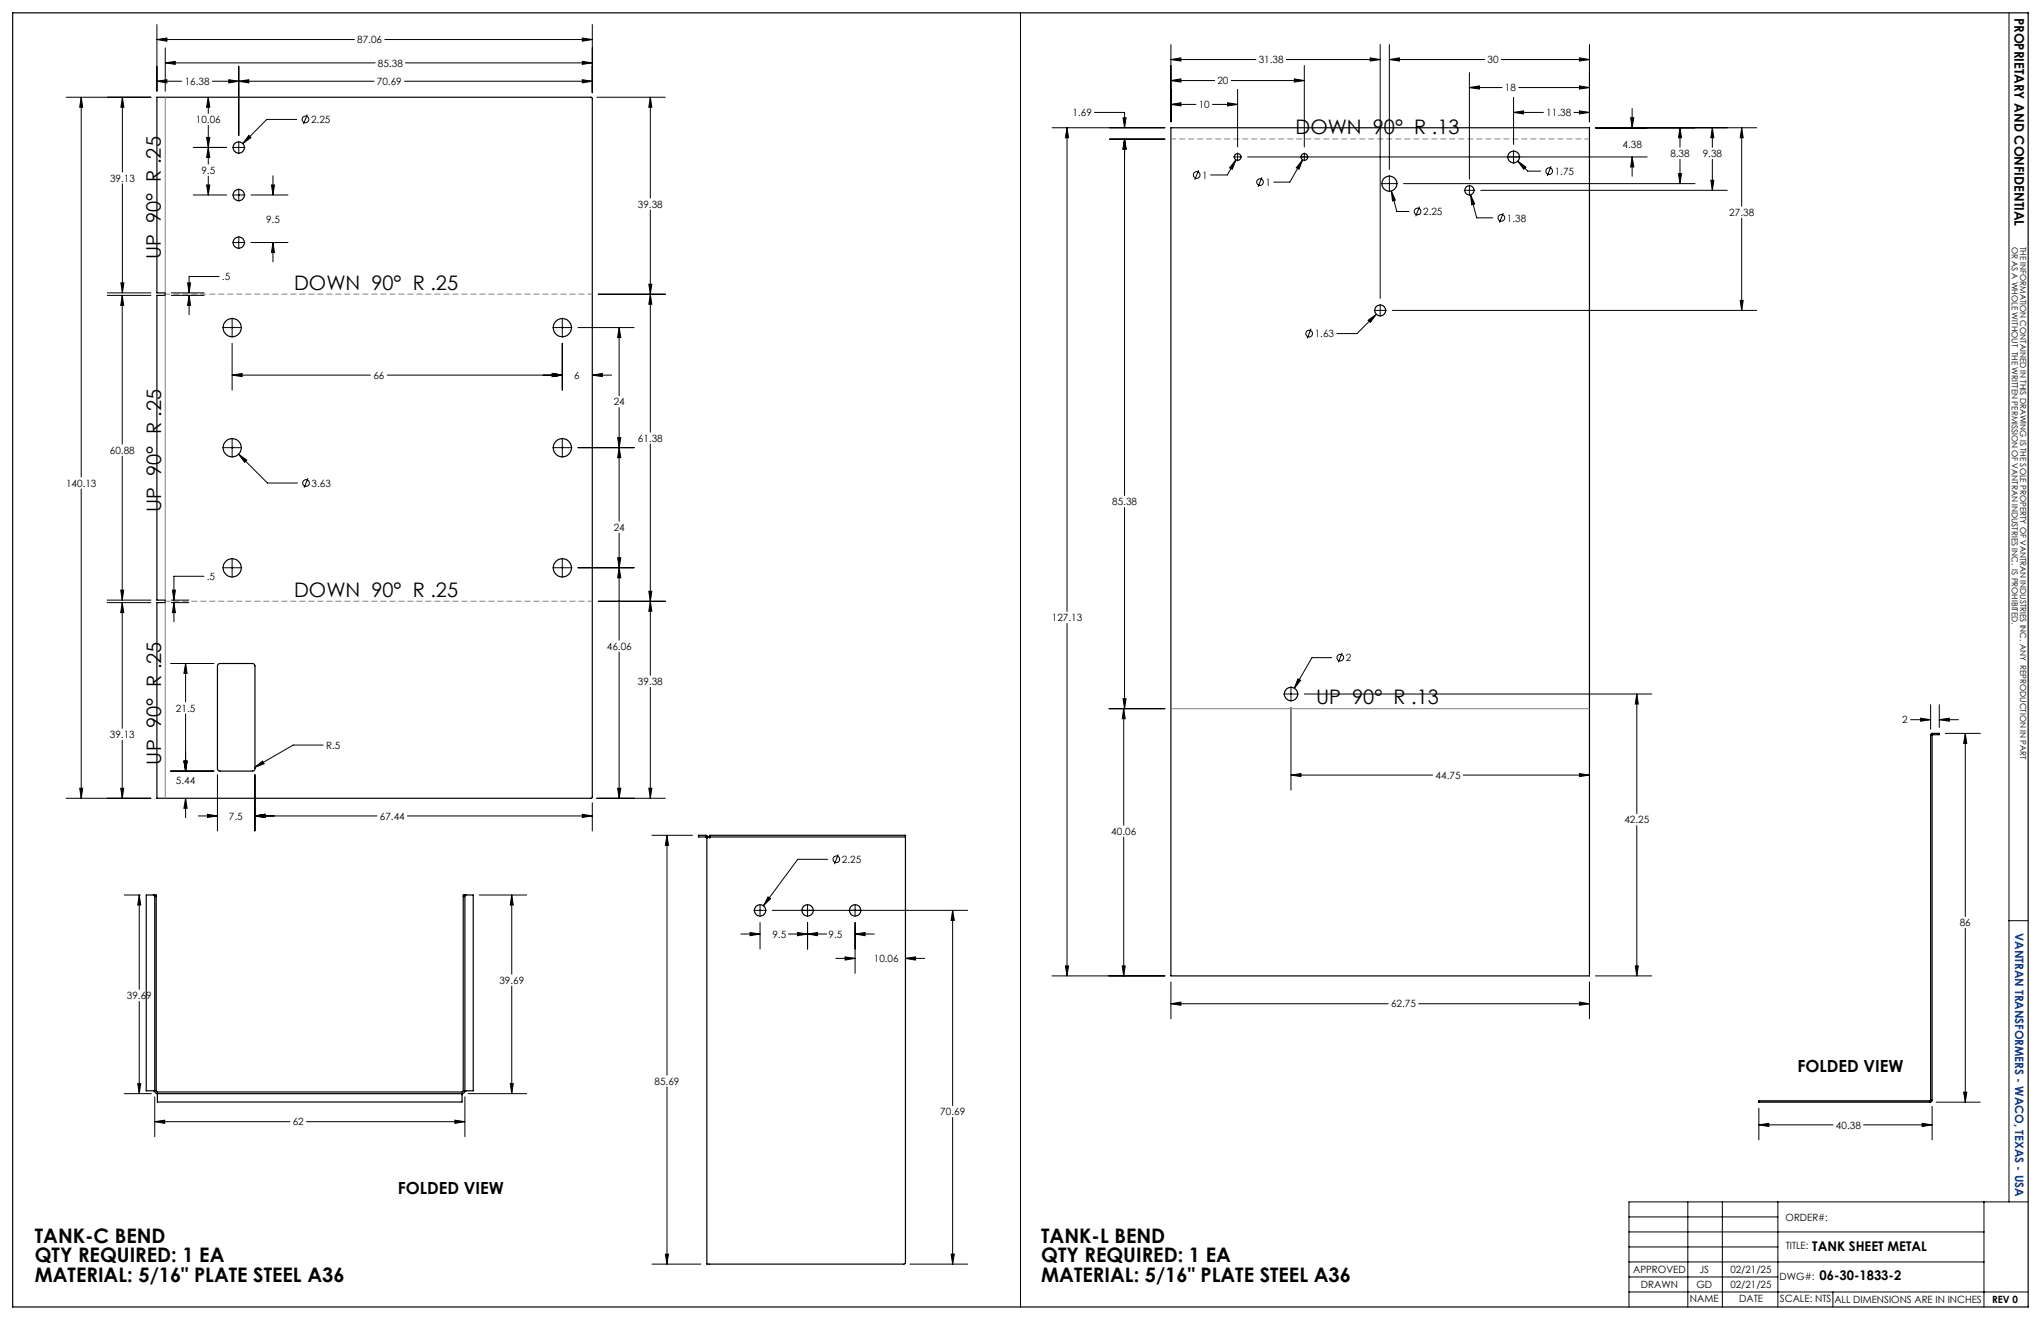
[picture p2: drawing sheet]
<svg xmlns="http://www.w3.org/2000/svg" width="432mm" height="279mm" viewBox="0 0 432 279" stroke-linecap="round" stroke-linejoin="round" font-family="sans-serif">
<g fill="none" stroke="#000" stroke-width=".25">
<path d="M2.7 2.7h426.4v273.7h-426.4zM33.2 20.6h91.9l.2 .1v148l-.2 .1h-91.9v-41.3h1.8v-.6h-1.8v-64.4h1.8v-.6h-1.8zM247.7 27h88.6v179.4h-88.6zM46.1 140.6l.4-.3h7l.4 .5v21.9l-.4 .4h-7l-.5-.4zM408.4 155.5h.4M408.4 155.5v77.2M408.8 155.5v77.2M408.9 155.1l-.3 .1-.2 .3M408.9 155.4l-.1 .1M408.9 155.1v.3M408.9 155.1h1.4v.3h-1.4M149.8 177l-.4-.3h-1.6v.3h1.6l.1 .3"/>
<path d="M150.1 177v.3M150.1 177h-.6v90.4h41.8l.3-.3v-90.1M150.1 177v-.3h41.5v.3M150.1 177h41.5M32.7 189.3h.4v41.5l.1 .2h64.7l.1-.2v-41.5h.4M32.7 189.3v41.4M32.7 189.3h-1.8v41.4h1.8M98.4 189.3v41.4M98.4 189.3h1.7v41.4h-1.7M32.7 230.7l.1 .3 .5 .3M33.3 231.3v1.8h64.5v-1.8M33.3 231.3h64.5"/>
<path d="M98.4 230.7l-.3 .5-.3 .1M408.3 232.8h-36.2v.3h36.2M408.3 232.8v.3M408.4 232.7l-.1 .1M408.4 232.7h.4M408.8 232.7l-.2 .3-.3 .1"/>
<circle cx="50.5" cy="31.2" r="1.18"/>
<circle cx="261.8" cy="33.2" r=".71"/>
<circle cx="275.9" cy="33.2" r=".71"/>
<circle cx="293.9" cy="38.8" r="1.59"/>
<circle cx="320.2" cy="33.2" r="1.23"/>
<circle cx="50.5" cy="51.3" r="1.18"/>
<circle cx="50.5" cy="41.3" r="1.18"/>
<circle cx="310.9" cy="40.2" r=".97"/>
<circle cx="49.1" cy="69.3" r="1.92"/>
<circle cx="119" cy="69.3" r="1.92"/>
<circle cx="292" cy="65.7" r="1.15"/>
<circle cx="49.1" cy="94.7" r="1.92"/>
<circle cx="119" cy="94.7" r="1.92"/>
<circle cx="49.1" cy="120.1" r="1.92"/>
<circle cx="119" cy="120.1" r="1.92"/>
<circle cx="273.1" cy="146.8" r="1.41"/>
<circle cx="160.8" cy="192.6" r="1.2"/>
<circle cx="170.8" cy="192.6" r="1.2"/>
<circle cx="180.9" cy="192.6" r="1.2"/>
</g>
<g fill="none" stroke="#000" stroke-width=".21">
<path d="M33.2 17.2l2.1-.3v.6zM33.2 8.4l2.1-.4v.7zM33.2 5.2v14.1M33.2 17.2h5.3M33.2 8.4h41.8M35 13.3l2.1-.3v.6zM35 10.1v9.2M35 13.3h44.4M44.9 17.2h34.2M48.4 16.9l2.1 .3-2.1 .3zM50.5 17.2l2.1-.3v.6zM50.5 14v14.6"/>
<path d="M81.4 8.4h43.9M85.6 17.2h39.7M85.8 13.3h39.5M123.2 16.9l2.1 .3-2.1 .3zM123.2 8l2.1 .4-2.1 .3zM123.2 13l2.1 .3-2.1 .3zM125.3 5.2v14.4M215.9 2.7v273.8M247.7 17l2.1-.3v.7zM247.7 12.6l2.1-.4v.7zM247.7 9.4v16.4M247.7 17h9.3"/>
<path d="M247.7 12.6h18M260.5 17h15.4M261.8 18.9v12.2M272.1 12.6h19.9M273.8 16.7l2.1 .3-2.1 .4zM275.9 13.9v17.2M289.9 12.2l2.1 .4-2.1 .3zM292 9.4v53.7M293.9 12.6l2.2-.4v.7zM293.9 12.6h20.2M293.9 9.4v26.4M310.9 18.5l2.1-.3v.6z"/>
<path d="M310.9 15.3v22.6M310.9 18.5h6.9M317.6 12.6h18.7M321.3 18.5h15M334.2 12.2l2.1 .4-2.1 .3zM334.2 18.2l2.1 .3-2.1 .3zM336.3 9.4v16.4M425 2.7v251.5M14 20.6h17.9M17.2 20.6v80.3M17.2 20.6l.3 2.1h-.6zM25.9 20.6l.3 2.1h-.6z"/>
<path d="M25.9 20.6v15.8M25.9 38.9v23M40.9 31.2h7M43.7 39.1h.7l-.3 2.1zM43.7 29.1h.7l-.3 2.1zM44.1 31.2l.3 2.1h-.7zM44.1 20.6l.3 2.1h-.7zM44.1 20.6v3.4M44.1 26.5v8.2M44.1 37.3v3.9M49.2 31.2h1.1M50.4 31.2h.2"/>
<path d="M50.5 29.9v1.1M50.5 31.1v.2M50.5 31.4v1.1M50.5 40v1M50.7 31.2h1.1M52.6 28.6l.5 .5-1.7 1.3zM57.4 39.1h.7l-.4 2.1zM57.7 37.2v4M62.8 25.3h-6.4l-5 5.1M65 24.2l-.8 2M126.3 20.6h14.5M137.6 20.6l.3 2.1h-.6z"/>
<path d="M137.6 20.6v21.3M222.6 27h23.9M225.7 27l.4 2.1h-.7zM225.7 27v102.3M231.6 23.8h6.3v3.2M234.7 29.4h11.8M237.6 24.9h.6l-.3 2.1zM237.9 29.4l.3 2.1h-.6zM237.9 29.4v75.4M247.7 22.1l2.1-.4v.7zM247.7 22.1h5.3M253.6 36l-.8 2"/>
<path d="M256.5 22.1h5.3M259.7 21.7l2.1 .4-2.1 .3zM261 33.2h.5M261.5 33.8l-.8 2-.6-.3zM261.5 33.8l-1.9 3.2h-3.5M261.7 33.2h.3M261.8 32.3v.6M261.8 33.1v.2M261.8 33.5v.5M262.1 33.2h.6M263.9 33.2h84.6M267 37.5l-.8 2"/>
<path d="M275.6 33.8l-.8 2-.6-.3zM275.6 33.8l-2.7 4.7h-3.4M275.9 32.3v.6M275.9 33.1v.2M275.9 33.5v.5M292.2 38.8h1.5M293.8 38.8h.3M293.9 37.1v1.5M293.9 38.7v.3M293.9 39.1v1.5M294.2 38.8h1.5M296.9 38.8h61.7"/>
<path d="M310.9 39.2v.8M320.2 23.8l2.1-.3v.6zM320.2 20.6v10M320.2 31.8v1.1M320.2 33.1v.2M320.2 33.5v1.1M320.2 23.8h6.3M321.1 34.1l1.7 1.2-.4 .5zM321.1 34.1l2.1 2.1h2.7M328.2 35.2l-.9 2M333 23.8h3.3M334.2 23.5l2.1 .3-2.1 .3z"/>
<path d="M337.5 27h34.2M345 24.9h.7l-.4 2.1zM345.3 33.2l.4 2.1h-.7zM345.3 23v4M345.3 33.2v4.1M355.1 36.7h.6l-.3 2.1zM355.4 27l.3 2.1h-.6zM355.4 27v4.2M355.4 33.7v5.1M361.9 38.1h.7l-.3 2.2zM362.3 27l.3 2.1h-.7zM362.3 27v4.2"/>
<path d="M362.3 33.7v6.6M368.5 27l.3 2.1h-.6zM368.5 27v16.6M25.6 59.8h.6l-.3 2.1zM39.7 59.8h.6l-.3 2.1zM40.9 41.2h7M46.4 58.5h-6.4v3.4M49.2 41.2h1.1M49.2 51.3h1.1M50.4 41.2h.2M50.4 51.3h.2M50.5 41.1v.2"/>
<path d="M50.5 41.5v1M50.5 50v1.1M50.5 51.2v.2M50.5 51.5v1.1M50.7 41.2h1.1M50.7 51.3h1.1M53.1 41.2h7.8M53.1 51.3h7.8M57.7 51.3l.4 2.1h-.7zM57.7 51.3v4.1M137.6 44.4v47M294.4 40.4l.8 1.9-.6 .2z"/>
<path d="M294.4 40.4l1.1 4.3h2.6M300.3 43.7l-.8 2.1M309.8 40.3h.8M310.7 40.3h.3M310.9 40.1v.3M310.9 40.5v.9M311.1 41.2l.9 1.9-.6 .2zM311.1 41.2l1.3 4.9h3.4M311.2 40.3h.8M313.3 40.3h52.1M318 45l-.8 2.1M368.5 46.1v19.6"/>
<path d="M22.7 62.5h9.2M22.7 61.9h9.2M25.9 62.5v31.4M25.9 62.5l.3 2.1h-.7zM36.2 62.5h7M36.2 61.9h7M40 62.5l.3 2.1h-.6zM40 62.5v4.1M47.1 69.3h1.8M49 69.3h.2M49.1 79.3l2.1-.3v.7zM49.1 67.3v1.8"/>
<path d="M49.1 69.2v.2M49.1 69.5v1.8M49.1 72.6v9.9M49.1 79.3h29.3M49.3 69.3h1.9M81.9 79.3h37.1M116.8 79l2.2 .3-2.2 .4zM116.9 69.3h1.8M118.9 69.3h.2M119 67.3v1.8M119 69.2v.2M119 69.5v1.8"/>
<path d="M119 72.6v9.9M119.2 69.3h1.8M122.3 69.3h11.9M125.3 79.3l2.1-.3v.7zM125.3 79.3h4.1M126.6 62.2h14.2M131 69.3v14.4M131 69.3l.3 2.1h-.6zM137.3 60.1h.6l-.3 2.1zM137.6 62.2l.3 2.1h-.6zM277.4 69.5l-.8 2.1M289.5 67.7l1.7-1.2-1.3 1.7z"/>
<path d="M290.7 65.7h1M291.2 66.5l-4.1 4.1h-4.3M291.9 65.7h.2M292 64.4v1M292 65.5v.3M292 65.9v1.1M292.3 65.7h1M294.6 65.7h77.1M368.2 63.5h.6l-.3 2.2zM25.9 96.5v30.4M47.1 94.7h1.8M49 94.7h.2"/>
<path d="M49.1 92.7v1.8M49.1 94.6v.2M49.1 94.9v1.8M49.3 94.7h1.9M50.5 96.1l1.7 1.2-.4 .5zM50.5 96.1l6.1 6.1h6.3M116.9 94.7h1.8M118.9 94.7h.2M119 92.7v1.8M119 94.6v.2M119 94.9v1.8M119.2 94.7h1.8"/>
<path d="M122.3 94.7h11.9M130.7 92.6h.6l-.3 2.1zM131 86.2v24M131 94.7l.3 2.1h-.6zM137.6 93.9v48.9M17.2 103.4v65.4M49.1 118.1v1.8M49.1 120v.2M65.2 101.1l-.9 2.1M119 118.1v1.8M119 120v.2M130.7 118h.6l-.3 2.1z"/>
<path d="M131 112.7v22.7M237.9 107.4v42.5M22.7 127.5h9.2M22.7 126.9h9.2M25.5 124.8h.7l-.3 2.1zM25.9 127.5v26.5M25.9 127.5l.3 2.1h-.7zM36.2 127.5h3.8M36.2 126.9h3.8M36.5 124.8h.6l-.3 2.1zM36.8 127.5l.3 2.1h-.6zM36.8 127.5v4"/>
<path d="M43.1 121.9h-6.3v5M47.1 120.1h1.8M49 120.1h.2M49.1 120.3v1.8M49.3 120.1h1.9M116.9 120.1h1.8M118.9 120.1h.2M119 120.3v1.8M119.2 120.1h1.8M122.3 120.1h11.9M126.6 127.2h14.2M131 137.9v30.9"/>
<path d="M131 120.1l.3 2.1h-.6zM137.3 125.1h.6l-.3 2.1zM137.6 127.2l.3 2.1h-.6zM225.7 131.9v74.5M281.7 139.1h-4.1l-3.8 6.5M284 138.1l-.9 2M25.9 156.6v12.2M36.1 140.3h9.2M39.3 140.3v8.1M39.3 151v12.1M39.3 140.3l.3 2.2h-.7zM68.4 157.6h-6.4l-8.1 4.7"/>
<path d="M137.6 145.4v23.4M234.6 149.9h11.9M237.6 147.8h.6l-.3 2.1zM237.7 149.9l.4 2.1h-.7zM237.7 149.9v24.7M271.6 146.8h1.2M273 146.8h.3M273.1 149.6v17.5M273.1 145.2v1.3M273.1 146.6v.3M273.1 147.1v1.2M273.4 146.8h1.3"/>
<path d="M274.6 143.6l.6 .3-1.4 1.7zM275.9 146.8h73.6M346.3 146.8l.3 2.1h-.6zM346.3 146.8v25.3M404.2 152.2h4.2M406.3 151.9l2.1 .3-2.1 .3zM408.4 149v5.2M410.3 152.2l2.1-.3v.6zM410.3 149v4.8M410.3 152.2h4M411.6 155.1h7.4M415.8 155.1l.3 2.1h-.7z"/>
<path d="M415.8 155.1v38.8M14 168.8h17.9M16.9 166.7h.6l-.3 2.1zM25.5 166.7h.7l-.3 2.1zM36.1 163.1h9.2M38.9 161h.7l-.3 2.1zM39.3 168.8v4.1M39.3 168.8l.3 2.2h-.7zM41.9 172.6h4.1M43.9 172.2l2.1 .4-2.1 .3zM46 163.8v12M53.9 162.3l1.7-1.3 .3 .5z"/>
<path d="M53.9 172.6l2.2-.4v.7zM53.9 163.8v12M53.9 172.6h25.9M86.2 172.6h39.1M123.2 172.2l2.1 .4-2.1 .3zM125.3 169.8v6M126.3 168.8h14.5M130.7 166.7h.6l-.3 2.1zM137.3 166.7h.6l-.3 2.1zM137.9 176.7h8.6M141.1 176.7l.3 2.1h-.6zM141.1 176.7v50.7"/>
<path d="M237.7 177.1v29.3M273.1 163.9l2.1-.3v.7zM273.1 163.9h30M309.6 163.9h26.7M334.2 163.6l2.1 .3-2.1 .4zM346.3 174.6v31.8M26.3 189.3h3.4M29.5 189.3l.3 2.1h-.7zM29.5 189.3v20M101.4 189.3h10M108.3 189.3l.3 2.1h-.7zM108.3 189.3v16.8"/>
<path d="M156.7 197.6h4.1M158.7 197.2l2.1 .4-2.1 .3zM159.5 192.5h1.1M160.7 192.5h.2M160.8 191.3v1M160.8 192.4v.3M160.8 192.8v1.1M160.8 195.1v5.6M161 192.5h1.1M162.5 189.7l.5 .4-1.5 1.5zM163.4 192.5h41.3M166.8 197.6h8.1"/>
<path d="M168.7 197.2l2.2 .4-2.2 .3zM170.9 197.6l2.1-.4v.7zM170.9 191.3v1M170.9 192.4v.3M170.9 192.8v1.1M170.9 195.1v5.6M175.1 181.8h-6.3l-7.3 9.8M177.3 180.7l-.8 2.1M180.9 197.6l2.1-.4v.7zM180.9 197.6h4.1M180.9 191.3v1M180.9 192.4v.3"/>
<path d="M180.9 192.8v1.1M180.9 195.1v10.8M201.5 192.5l.4 2.2h-.7zM201.5 192.5v41.4M415.8 196.4v36.7M424.9 194.7h4.2M29.5 211.8v19.5M108.3 208.6v22.7M176.8 202.7h4.1M178.8 202.4l2.1 .3-2.1 .4zM191.6 202.7l2.1-.3v.7zM191.6 202.7h4"/>
<path d="M222.6 206.4h23.9M225.4 204.3h.7l-.4 2.1zM237.4 204.3h.7l-.4 2.1zM247.7 212.3l2.1-.4v.7zM247.7 207.7v7.8M247.7 212.3h46M300.1 212.3h36.2M334.2 211.9l2.1 .4-2.1 .3zM336.3 207.7v7.8M337.5 206.4h12M346 204.3h.6l-.3 2.1zM26.3 231.3h5.7"/>
<path d="M29.1 229.2h.7l-.3 2.1zM32.7 237.2l2.2-.3v.7zM32.7 232v8.4M32.7 237.2h28.6M64.8 237.2h33.6M96.2 236.9l2.2 .3-2.2 .4zM98.4 232v8.4M99 231.3h12.4M107.9 229.2h.7l-.3 2.1zM141.1 229.9v37.5M201.5 236.4v31M372.1 237.9l2.1-.3v.7z"/>
<path d="M372.1 234.4v6.7M372.1 237.9h15.7M394.3 237.9h14.5M406.6 237.6l2.2 .3-2.2 .4zM408.8 234v7.1M409.6 233.1h9.4M415.4 231h.7l-.3 2.1zM344.6 257.4h31.5M357.1 254.2v22.2M364.4 254.2v22.2M376.1 254.2v22.2M419.7 254.2v22.2"/>
<path d="M429.1 254.2h-84.5v22.2M137.9 267.4h10.4M140.8 265.3h.6l-.3 2.1zM192.5 267.4h12.2M201.2 265.3h.7l-.4 2.1zM344.6 273.3h84.5M344.6 266.9h75.1M344.6 263.7h31.5M344.6 260.6h75.1M344.6 270.1h31.5M387.8 273.3v3.1"/>
<circle cx="64.6" cy="25.3" r=".71"/>
<circle cx="253.2" cy="37" r=".71"/>
<circle cx="266.6" cy="38.5" r=".71"/>
<circle cx="327.8" cy="36.2" r=".71"/>
<circle cx="299.9" cy="44.7" r=".71"/>
<circle cx="317.6" cy="46.1" r=".71"/>
<circle cx="277" cy="70.6" r=".71"/>
<circle cx="64.7" cy="102.2" r=".71"/>
<circle cx="283.6" cy="139.1" r=".71"/>
<circle cx="177" cy="181.7" r=".71"/>
</g>
<path d="M247.7 29.4h88.6M35 62.2h90.3M35 127.2h90.3" fill="none" stroke="#808080" stroke-width=".21" stroke-dasharray="1.3 .6" stroke-dashoffset=".2" stroke-linecap="butt"/>
<path d="M35 20.6v41.3M35 62.5v64.4M35 127.5v41.3M247.7 149.9h88.6" fill="none" stroke="#808080" stroke-width=".21"/>
<g fill="#000">
<path d="M137.3 166.7h.6l-.3 2.1zM137.6 127.2l.3 2.1h-.6zM137.3 125.1h.6l-.3 2.1zM137.6 62.2l.3 2.1h-.6zM137.3 60.1h.6l-.3 2.1zM137.6 20.6l.3 2.1h-.6zM25.5 166.7h.7l-.3 2.1zM25.9 127.5l.3 2.1h-.7zM25.5 124.8h.7l-.3 2.1zM25.9 62.5l.3 2.1h-.7zM25.6 59.8h.6l-.3 2.1zM25.9 20.6l.3 2.1h-.6zM33.2 17.2l2.1-.3v.6zM48.4 16.9l2.1 .3-2.1 .3zM50.5 17.2l2.1-.3v.6zM123.2 16.9l2.1 .3-2.1 .3zM123.2 8l2.1 .4-2.1 .3zM33.2 8.4l2.1-.4v.7zM35 13.3l2.1-.3v.6zM123.2 13l2.1 .3-2.1 .3zM123.2 172.2l2.1 .4-2.1 .3zM53.9 172.6l2.2-.4v.7zM43.9 172.2l2.1 .4-2.1 .3zM53.9 172.6l2.2-.4v.7zM39.3 168.8l.3 2.2h-.7zM38.9 161h.7l-.3 2.1zM38.9 161h.7l-.3 2.1zM39.3 140.3l.3 2.2h-.7zM53.9 162.3l2-.8-.3-.5zM17.2 20.6l.3 2.1h-.6zM16.9 166.7h.6l-.3 2.1zM36.5 124.8h.6l-.3 2.1zM36.8 127.5l.3 2.1h-.6zM39.7 59.8h.6l-.3 2.1zM40 62.5l.3 2.1h-.6zM130.7 166.7h.6l-.3 2.1zM131 120.1l.3 2.1h-.6zM130.7 118h.6l-.3 2.1zM131 94.7l.3 2.1h-.6zM130.7 92.6h.6l-.3 2.1zM131 69.3l.3 2.1h-.6zM49.1 79.3l2.1-.3v.7zM116.8 79l2.2 .3-2.2 .4zM116.8 79l2.2 .3-2.2 .4zM125.3 79.3l2.1-.3v.7zM44.1 31.2l.3 2.1h-.7zM43.7 39.1h.7l-.3 2.1zM57.7 51.3l.4 2.1h-.7zM57.4 39.1h.7l-.4 2.1zM50.5 96.1l1.3 1.7 .4-.5zM52.6 28.6l-1.2 1.8 1.7-1.3zM43.7 29.1h.7l-.3 2.1zM44.1 20.6l.3 2.1h-.7z"/>
<path d="M96.2 236.9l2.2 .3-2.2 .4zM32.7 237.2l2.2-.3v.7zM29.5 189.3l.3 2.1h-.7zM29.1 229.2h.7l-.3 2.1zM108.3 189.3l.3 2.1h-.7zM107.9 229.2h.7l-.3 2.1zM406.3 151.9l2.1 .3-2.1 .3zM410.3 152.2l2.1-.3v.6zM372.1 237.9l2.1-.3v.7zM406.6 237.6l2.2 .3-2.2 .4zM415.4 231h.7l-.3 2.1zM415.8 155.1l.3 2.1h-.7zM141.1 176.7l.3 2.1h-.6zM140.8 265.3h.6l-.3 2.1zM201.5 192.5l.4 2.2h-.7zM201.2 265.3h.7l-.4 2.1zM162.5 189.7l-1 1.9 1.5-1.5zM158.7 197.2l2.1 .4-2.1 .3zM170.9 197.6l2.1-.4v.7zM168.7 197.2l2.2 .4-2.2 .3zM180.9 197.6l2.1-.4v.7zM178.8 202.4l2.1 .3-2.1 .4zM191.6 202.7l2.1-.3v.7zM346.3 146.8l.3 2.1h-.6zM346 204.3h.6l-.3 2.1zM273.1 163.9l2.1-.3v.7zM334.2 163.6l2.1 .3-2.1 .4zM345.3 33.2l.4 2.1h-.7zM345 24.9h.7l-.4 2.1zM355.1 36.7h.6l-.3 2.1zM355.4 27l.3 2.1h-.6zM361.9 38.1h.7l-.3 2.2zM362.3 27l.3 2.1h-.7zM368.2 63.5h.6l-.3 2.2zM368.5 27l.3 2.1h-.6zM247.7 22.1l2.1-.4v.7zM259.7 21.7l2.1 .4-2.1 .3zM273.8 16.7l2.1 .3-2.1 .4zM247.7 17l2.1-.3v.7zM289.9 12.2l2.1 .4-2.1 .3zM247.7 12.6l2.1-.4v.7zM293.9 12.6l2.2-.4v.7zM334.2 12.2l2.1 .4-2.1 .3zM320.2 23.8l2.1-.3v.6zM334.2 23.5l2.1 .3-2.1 .3zM310.9 18.5l2.1-.3v.6zM334.2 18.2l2.1 .3-2.1 .3zM321.1 34.1l1.3 1.7 .4-.5zM311.1 41.2l.3 2.1 .6-.2zM294.4 40.4l.2 2.1 .6-.2zM275.6 33.8l-1.4 1.7 .6 .3zM261.5 33.8l-1.4 1.7 .6 .3zM289.5 67.7l.4 .5 1.3-1.7zM274.6 143.6l-.8 2 1.4-1.7zM237.4 204.3h.7l-.4 2.1zM237.7 149.9l.4 2.1h-.7zM237.9 29.4l.3 2.1h-.6zM237.6 147.8h.6l-.3 2.1zM237.9 29.4l.3 2.1h-.6zM237.6 24.9h.6l-.3 2.1zM247.7 212.3l2.1-.4v.7zM334.2 211.9l2.1 .4-2.1 .3zM225.4 204.3h.7l-.4 2.1zM225.7 27l.4 2.1h-.7z"/>
</g>
<g font-size="4.2">
<text x="274.1" y="28.4">DOWN 90° R .13</text>
<text x="34" y="54.8" transform="rotate(-90 34 54.8)">UP 90° R .25</text>
<text x="62.2" y="61.3">DOWN 90° R .25</text>
<text x="34.1" y="108.3" transform="rotate(-90 34.1 108.3)">UP 90° R .25</text>
<text x="62.2" y="126.2">DOWN 90° R .25</text>
<text x="278.5" y="149">UP 90° R .13</text>
<text x="34.1" y="161.7" transform="rotate(-90 34.1 161.7)">UP 90° R .25</text>
<text x="7.4" y="262.8">TANK-C BEND</text>
<text x="220.3" y="262.8">TANK-L BEND</text>
<text x="7.4" y="267">QTY REQUIRED: 1 EA</text>
<text x="220.3" y="267">QTY REQUIRED: 1 EA</text>
<text x="7.4" y="271.1">MATERIAL: 5/16&quot; PLATE STEEL A36</text>
<text x="220.3" y="271.1">MATERIAL: 5/16&quot; PLATE STEEL A36</text>
</g>
<g font-size="3.5">
<text x="380.3" y="226.7">FOLDED VIEW</text>
<text x="84.1" y="252.6">FOLDED VIEW</text>
</g>
<g font-size="2.8">
<text x="426.2" y="3.7" transform="rotate(90 426.2 3.7)">PROPRIETARY AND CONFIDENTIAL</text>
<text x="383.4" y="264.6">TANK SHEET METAL</text>
<text x="384.9" y="270.8">06-30-1833-2</text>
</g>
<text font-size="2.5" fill="#003082" x="426.3" y="197.4" transform="rotate(90 426.3 197.4)">VANTRAN TRANSFORMERS - WACO, TEXAS - USA</text>
<g font-size="2.1">
<text x="75.6" y="9.2">87.06</text>
<text x="39.1" y="18">16.38</text>
<text x="79.7" y="18">70.69</text>
<text x="80" y="14.1">85.38</text>
<text x="257.6" y="17.8">20</text>
<text x="266.3" y="13.4">31.38</text>
<text x="314.7" y="13.4">30</text>
<text x="253.6" y="22.9">10</text>
<text x="318.4" y="19.3">18</text>
<text x="41.4" y="26">10.06</text>
<text x="65.8" y="26">2.25</text>
<text x="226.9" y="24.6">1.69</text>
<text x="327.1" y="24.6">11.38</text>
<text x="343.3" y="31.2">4.38</text>
<text x="353.4" y="33.2">8.38</text>
<text x="360.2" y="33.2">9.38</text>
<text x="23.3" y="38.4">39.13</text>
<text x="42.6" y="36.8">9.5</text>
<text x="254.4" y="37.8">1</text>
<text x="267.8" y="39.3">1</text>
<text x="328.9" y="37">1.75</text>
<text x="56.3" y="47.2">9.5</text>
<text x="135" y="43.9">39.38</text>
<text x="301.1" y="45.5">2.25</text>
<text x="318.8" y="46.9">1.38</text>
<text x="365.9" y="45.7">27.38</text>
<text x="47" y="59.3">.5</text>
<text x="278.1" y="71.3">1.63</text>
<text x="79" y="80.1">66</text>
<text x="121.5" y="80.1">6</text>
<text x="129.8" y="85.8">24</text>
<text x="135" y="93.4">61.38</text>
<text x="23.2" y="96">60.88</text>
<text x="14" y="102.9">140.13</text>
<text x="65.9" y="102.9">3.63</text>
<text x="235.3" y="106.9">85.38</text>
<text x="129.8" y="112.3">24</text>
<text x="43.7" y="122.7">.5</text>
<text x="222.5" y="131.4">127.13</text>
<text x="128.4" y="137.4">46.06</text>
<text x="284.7" y="139.9">2</text>
<text x="135" y="144.9">39.38</text>
<text x="37.2" y="150.5">21.5</text>
<text x="402.5" y="153">2</text>
<text x="23.2" y="156.1">39.13</text>
<text x="69" y="158.4">R.5</text>
<text x="37.2" y="165.9">5.44</text>
<text x="303.7" y="164.7">44.75</text>
<text x="48.4" y="173.3">7.5</text>
<text x="80.4" y="173.3">67.44</text>
<text x="235.1" y="176.6">40.06</text>
<text x="343.7" y="174.1">42.25</text>
<text x="178.1" y="182.5">2.25</text>
<text x="414.6" y="195.9">86</text>
<text x="163.4" y="198.4">9.5</text>
<text x="175.3" y="198.4">9.5</text>
<text x="184.9" y="203.5">10.06</text>
<text x="105.7" y="208.1">39.69</text>
<text x="26.8" y="211.3">39.69</text>
<text x="294.3" y="213.1">62.75</text>
<text x="138.5" y="229.4">85.69</text>
<text x="61.9" y="238">62</text>
<text x="198.9" y="235.9">70.69</text>
<text x="388.4" y="238.7">40.38</text>
<text x="377.8" y="258.3">ORDER#:</text>
<text x="345.5" y="269.2">APPROVED</text>
<text x="359.6" y="269.2">JS</text>
<text x="366.1" y="269.2">02/21/25</text>
<text x="377.8" y="264.2">TITLE:</text>
<text x="347.2" y="272.4">DRAWN</text>
<text x="357.5" y="275.5">NAME</text>
<text x="358.9" y="272.4">GD</text>
<text x="366.1" y="272.4">02/21/25</text>
<text x="368" y="275.5">DATE</text>
<text x="376.5" y="270.8">DWG#:</text>
<text x="376.6" y="275.5">SCALE: NTS</text>
<text x="388.1" y="275.5">ALL DIMENSIONS ARE IN INCHES</text>
<text x="421.5" y="275.5">REV 0</text>
</g>
<g font-size="1.8">
<text x="425.6" y="52.2" transform="rotate(90 425.6 52.2)">OR AS A WHOLE WITHOUT THE WRITTEN PERMISSION OF VANTRAN INDUSTRIES INC. IS PROHIBITED.</text>
<text x="427.4" y="52.2" transform="rotate(90 427.4 52.2)">THE INFORMATION CONTAINED IN THIS DRAWING IS THE SOLE PROPERTY OF VANTRAN INDUSTRIES INC. ANY REPRODUCTION IN PART</text>
</g>
</svg>
